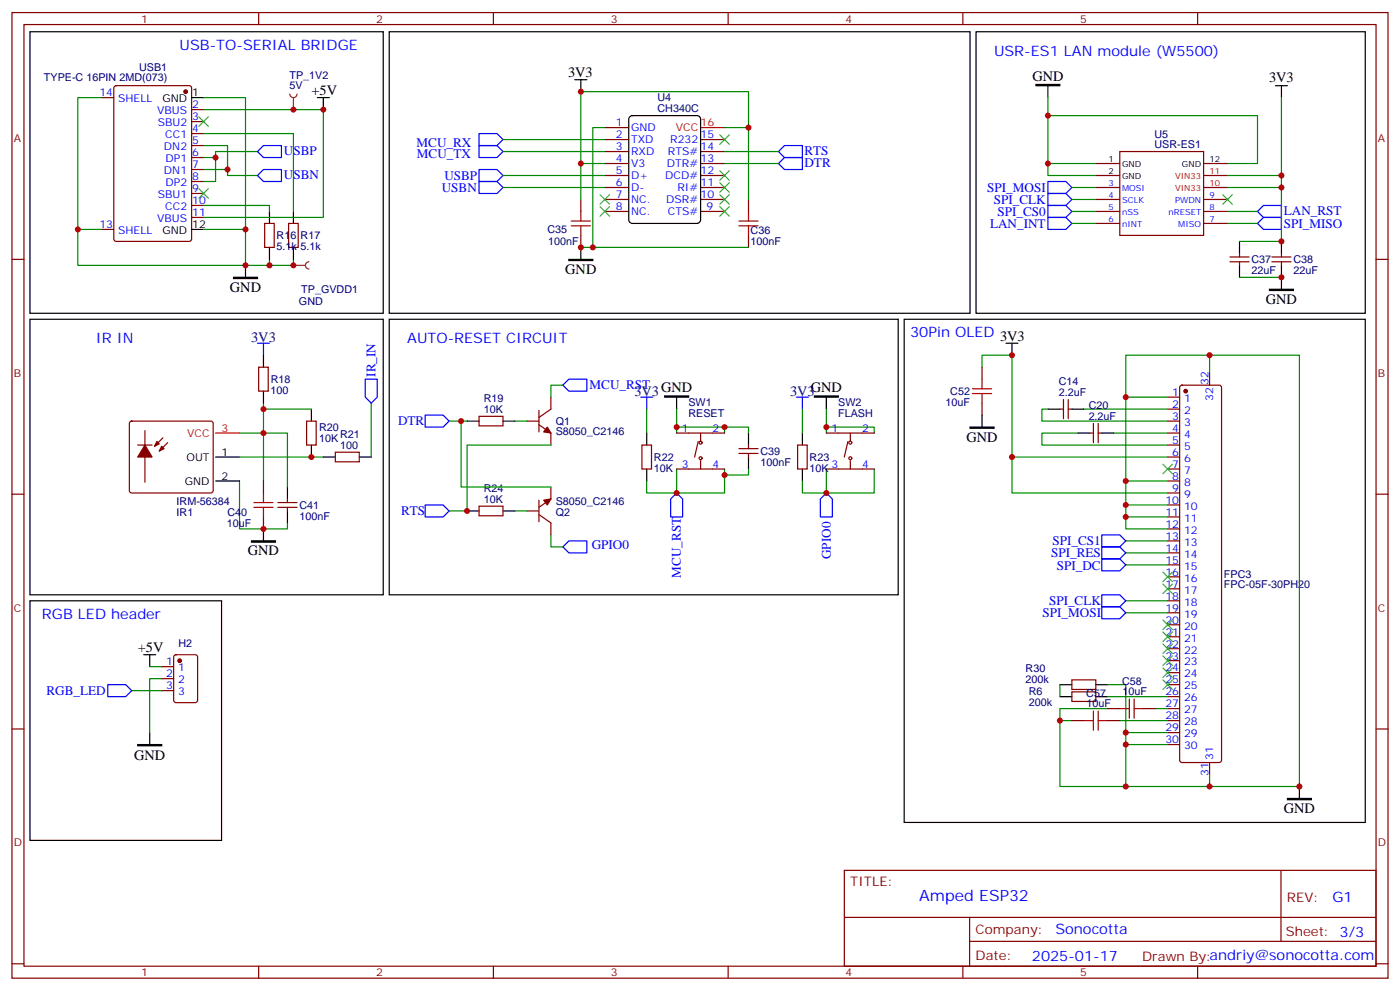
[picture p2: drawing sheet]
<svg xmlns="http://www.w3.org/2000/svg" width="412mm" height="292mm" viewBox="0 0 412 292" stroke-linecap="round" stroke-linejoin="round" font-family="sans-serif">
<g fill="none" stroke="#870000" stroke-width=".35">
<path d="M3.5 3.7h405.4v284.3h-405.4zM7.1 7.2h398.2v277.3h-398.2zM76.2 3.7v3.5M145.3 3.7v3.5M214.5 3.7v3.5M283.6 3.7v3.5M352.8 3.7v3.5M3.5 76.4h3.6M78 65.8h2.8v7h-2.8zM85 65.8h2.8v7h-2.8zM405.3 76.4h3.6M3.5 145.5h3.6"/>
<path d="M405.3 145.5h3.6M3.5 214.7h3.6M405.3 214.7h3.6M248.7 256.3h156.6v28.2h-156.6zM377.3 256.3v20.9M248.7 270.1h156.5M285.6 277.2h119.6M285.6 270.1v14.2M3.5 283.8h3.6M76.2 284.5v3.5M145.3 284.5v3.5M214.5 284.5v3.5"/>
<path d="M283.6 284.5v3.5M352.8 284.5v3.5M405.3 283.8h3.6"/>
</g>
<path d="M79.4 76.4v1.7h-7.1M86.4 76.4v1.7h-7M70.6 141.6v14.2h14.1v-1.8" fill="none" stroke="#008700" stroke-width=".35"/>
<path d="M79.4 62.3v3.5M79.4 72.8v3.6M86.4 62.3v3.5M86.4 72.8v3.6" fill="none" stroke="#000" stroke-width=".35"/>
<path d="M38.3 124.2l.5-.2h23.3l.5 .2 .2 .5v19.8l-.2 .5-.5 .2h-23.3l-.5-.3-.2-.4v-19.8z" fill="#fff" stroke="#870000" stroke-width=".35"/>
<g fill="none" stroke="#000" stroke-width=".35">
<path d="M8.8 9.3h104.1v83h-104.1zM114.7 9.3h171.1v83h-171.1zM287.5 9.3h114.7v83h-114.7zM56.4 28.8h3.6M169.3 23.5h3.6M171.1 23.5v3.5M185.4 34.5l.9-.5h19l.9 .5 .2 .6v29.6l-.5 .9-.6 .2h-19l-.9-.5-.2-.6v-29.6zM308.7 25.2v3.6M375.7 25.2h3.5M377.5 25.2v3.6M56.4 67.6h3.6M72.3 78.1v3.6"/>
<path d="M171.1 72.8v3.6M365.1 71.1v3.5M365.1 78.1v3.6M377.5 71.1v3.5M377.5 78.1v7.1M8.8 94h104.1v81.2h-104.1zM114.7 94h149.9v81.2h-149.9zM77.6 104.6v3.5M77.6 115.2v3.5M199.3 116.9v3.6M243.4 116.9v3.6M63.5 134.6h7.1"/>
<path d="M91.7 120.5v3.5M91.7 131.1v3.5M95.2 134.6h3.6M105.8 134.6h3.6M137.6 124h3.5M148.2 124h3.5M190.5 127.5v3.6M190.5 138.1v3.5M220.5 127.5v3.6M220.5 134.6v3.5M236.4 127.5v3.6M236.4 138.1v3.5"/>
<path d="M63.5 141.6h7.1M77.6 155.8v3.5M84.7 143.4v3.5M84.7 150.5v3.5M137.6 150.5h3.5M148.2 150.5h3.5"/>
</g>
<path d="M206.4 37.6h7M63.5 127.5h7.1" fill="none" stroke="#f00" stroke-width=".35"/>
<g fill="#870000" stroke="#870000" stroke-width=".35">
<path d="M42.7 131.1l2.1 3.5h-4.2z"/>
<path d="M47.6 131.4l.7 .7-1.4 .7z"/>
<path d="M46.2 130l.7 .7-1.4 .7z"/>
<path d="M161.2 125.8l1.1 1.7-2.1-.3z"/>
<path d="M160.2 147.3l2.1-.4-1.1 1.8z"/>
<circle cx="54.7" cy="27" r=".53"/>
</g>
<g fill="none" stroke="#870000" stroke-width=".35">
<path d="M30 28.8h3.5M33.7 25.4l.5-.2h21.5l.7 .5v44.7l-.4 .6-21.8 .1-.6-.5-.1-44.7zM56.4 32.3h3.6M56.4 35.8h3.6M56.4 39.3h3.6M178.2 37.6h7M56.4 42.9h3.6M56.4 46.4h3.6M56.4 49.9h3.6M56.4 53.4h3.6M56.4 57h3.6M171.1 58.7v3.6"/>
<path d="M178.2 41.1h7M178.2 44.6h7M178.2 48.2h7M178.2 51.7h7M178.2 55.2h7M178.2 58.7h7M206.4 41.1h7M206.4 44.6h7M206.4 48.2h7M206.4 51.7h7M206.4 55.2h7M206.4 58.7h7"/>
<path d="M220.5 58.7v3.6M322.8 48.2h7M322.8 51.7h7M322.8 55.2h7M322.8 58.7h7M329.8 44.6h24.7v24.7h-24.7zM354.5 48.2h7.1M354.5 51.7h7.1M354.5 55.2h7.1M354.5 58.7h7.1M30 67.6h3.5M56.4 60.5h3.6"/>
<path d="M56.4 64h3.6M171.1 69.3v3.5M178.2 62.3h7M206.4 62.3h7M220.5 69.3v3.5M322.8 62.3h7M322.8 65.8h7M354.5 62.3h7.1M354.5 65.8h7.1M362.3 77.1h5.6M362.3 75.7h5.6M365.1 74.6v1.1"/>
<path d="M365.1 77.1v1M374.6 77.1h5.7M374.6 75.7h5.7M377.5 74.6v1.1M377.5 77.1v1M76.2 108.1h2.8v7.1h-2.8zM162.3 116.9v3.6l-3.6 2.4M40.6 131.1h4.2M42.7 126.8v15.2M48 128.9l-2.5 2.5M49.4 130.4l-2.5 2.4M90.3 124h2.8v7.1h-2.8z"/>
<path d="M98.8 133.2h7v2.8h-7zM141.1 122.6h7.1v2.8h-7.1zM155.2 124h3.5M158.7 125.1l3.6 2.4v3.6M158.7 120.8v6.4M189.1 131.1h2.8v7h-2.8zM199.3 138.1h14.1M199.3 127.5h14.1M205.7 130l-1.1 4.6M206.4 127.5v2.5M206.4 135.6v2.5M217.7 133.5h5.6"/>
<path d="M217.7 132.1h5.6M220.5 131.1v1M220.5 133.5v1.1M234.9 131.1h2.9v7h-2.9zM243.4 138.1h14.1M243.4 127.5h14.1M249.8 130l-1.1 4.6M250.5 127.5v2.5M250.5 135.6v2.5M77.6 141.6v3.6M77.6 152.2v3.6M81.8 148h5.7"/>
<path d="M81.8 149.4h5.7M84.7 146.9v1.1M84.7 149.4v1.1M141.1 149h7.1v2.9h-7.1zM155.2 150.5h3.5M158.7 151.5l3.6 2.5v3.5M158.7 147.3v6.3M162.3 143.4v3.5l-3.6 2.5"/>
<circle cx="206.4" cy="130.4" r=".44"/>
<circle cx="206.4" cy="134.9" r=".44"/>
<circle cx="250.5" cy="134.9" r=".44"/>
<circle cx="250.5" cy="130.4" r=".44"/>
</g>
<path d="M305.2 24.9h7v.3h-7zM167.6 76.4h7v.3h-7zM68.8 81.7h7v.3h-7zM373.9 85.2h7.1v.3h-7.1zM195.8 116.6h7v.3h-7zM239.9 116.6h7v.3h-7zM74.1 159.3h7v.3h-7z" fill="#000" stroke="#000" stroke-width=".35"/>
<g fill="none" stroke="#008700" stroke-width=".35">
<path d="M30 28.8h-7.1v38.8h7.1M60 28.8h12.3v38.8M60 32.3h35.2v31.7h-35.2M60 39.3h26.4v23M178.2 37.6h-3.6v35.2M213.4 37.6h7.1v-10.6h-49.4v21.2h7.1M220.5 37.6v21.1M308.7 28.8v19.4h14.1M308.7 34h61.7v14.2h-8.8M377.5 28.8v22.9h-15.9M60 42.9h7v8.8h8.8M60 46.4h3.5"/>
<path d="M60 49.9h7M75.8 44.6h-12.3v8.8h-3.5M148.2 41.1h30M148.2 44.6h30M148.2 51.7h30M148.2 55.2h30M171.1 48.2v10.5M213.4 44.6h15.9M213.4 48.2h15.9M308.7 48.2v3.5h14.1M315.7 55.2h7.1M315.7 58.7h7.1"/>
<path d="M377.5 51.7v3.5h-15.9M377.5 55.2v15.9h-12.4M22.9 67.6v10.5h49.4v-10.5h-12.3M60 60.5h19.4v1.8M171.1 72.8h49.4M315.7 62.3h7.1M315.7 65.8h7.1M361.6 62.3h8.8M361.6 65.8h8.8M365.1 81.7h12.4M77.6 118.7v22.9M109.4 118.7v15.9"/>
<path d="M165.8 113.4h-3.5v3.5M70.6 127.5h14.1v15.9M70.6 134.6h24.6M77.6 120.5h14.1M132.3 124h5.3M135.8 124v19.4h26.5M151.7 124h3.5M162.3 131.1h-24.7v19.4h-5.3M190.5 120.5v7M199.3 125.8h14.1v1.7M199.3 138.1v7.1h14.1v-7.1M199.3 120.5v7"/>
<path d="M213.4 125.8h7.1v1.7M220.5 138.1v1.8h-7.1M236.4 120.5v7M243.4 125.8h14.1v1.7M243.4 138.1v7.1h14.1v-7.1M243.4 120.5v7M151.7 150.5h3.5M162.3 157.5v3.5h3.5M190.5 141.6v3.6h8.8M236.4 141.6v3.6h7"/>
</g>
<path d="M168.3 66.5h5.6M168.3 65.1h5.6M171.1 62.3v2.8M171.1 66.5v2.8M217.7 66.5h5.6M217.7 65.1h5.6M220.5 62.3v2.8M220.5 66.5v2.8M74.8 149.4h5.6M74.8 148h5.6M77.6 145.2v2.8M77.6 149.4v2.8" fill="none" stroke="#a10000" stroke-width=".35"/>
<g fill="none" stroke="#00f" stroke-width=".35">
<path d="M141.1 39.3h5.3l1.8 1.8-1.8 1.8h-5.3zM75.8 44.6l1.8-1.7h5.3v3.5h-5.3zM77.6 49.9h5.3v3.5h-5.3l-1.8-1.7zM141.1 49.9h5.3l1.8 1.8-1.8 1.7h-5.3zM141.1 53.4h5.3l1.8 1.8-1.8 1.8h-5.3zM141.1 42.9h5.3l1.8 1.7-1.8 1.8h-5.3zM229.3 48.2l1.8-1.8h5.3v3.5h-5.3zM229.3 44.6l1.8-1.7h5.3v3.5h-5.3zM308.7 53.4h5.3l1.7 1.8-1.7 1.8h-5.3zM308.7 57h5.3l1.7 1.7-1.7 1.8h-5.3zM308.7 60.5h5.3l1.7 1.8-1.7 1.7h-5.3zM308.7 64h5.3l1.7 1.8-1.7 1.8h-5.3z"/>
<path d="M370.4 65.8l1.8-1.8h5.3v3.6h-5.3zM370.4 62.3l1.8-1.8h5.3v3.5h-5.3zM75.8 101.1h3.6M77.6 101.1v3.5M107.6 111.7h3.5v5.2l-1.7 1.8-1.8-1.8zM165.8 113.4l1.8-1.7h5.3v3.5h-5.3zM188.7 116.9h3.6M190.5 116.9v3.6M234.6 116.9h3.5M236.4 116.9v3.6M125.2 122.2h5.3l1.8 1.8-1.8 1.8h-5.3zM125.2 148.7h5.3l1.8 1.8-1.8 1.7h-5.3z"/>
<path d="M199.3 145.2l1.8 1.7v5.3h-3.5v-5.3zM241.7 146.9l1.7-1.7 1.8 1.7v5.3h-3.5zM165.8 161l1.8-1.7h5.3v3.5h-5.3z"/>
</g>
<g fill="none" stroke="#3c3" stroke-width=".35">
<path d="M58.6 34.4l2.8 2.8M61.4 34.4l-2.8 2.8M212 39.7l2.8 2.8M214.8 39.7l-2.8 2.8M58.6 55.6l2.8 2.8M61.4 55.6l-2.8 2.8M176.7 57.3l2.9 2.8M179.6 57.3l-2.9 2.8M212 50.3l2.8 2.8M212 53.8l2.8 2.8M212 57.3l2.8 2.8M214.8 50.3l-2.8 2.8"/>
<path d="M214.8 53.8l-2.8 2.8M214.8 57.3l-2.8 2.8M360.2 57.3l2.8 2.8M363 57.3l-2.8 2.8M176.7 60.9l2.9 2.8M179.6 60.9l-2.9 2.8M212 60.9l2.8 2.8M214.8 60.9l-2.8 2.8"/>
</g>
<path d="M86.4 78.1h3.6M91 77.1a1.06 1.06 0 0 0-1 1 1.06 1.06 0 0 0 1 1.1" fill="none" stroke="#8c2424" stroke-width=".35"/>
<circle cx="86.4" cy="78.1" r=".18" fill="#8c2424"/>
<path d="M93.5 28.8h3.5M95.2 28.8v3.5M8.8 176.9h56.5v70.6h-56.5zM42.3 192.8h3.6M44.1 192.8v3.5M44.1 215.7v3.6" fill="none" stroke="#000" stroke-width=".35"/>
<path d="M47.6 196.3h3.6M47.6 199.8h3.6M51.4 193l.5-.2h5.6l.7 .4v13l-.5 .6-5.8 .1-.7-.5v-12.9zM47.6 203.4h3.6" fill="none" stroke="#870000" stroke-width=".35"/>
<circle cx="52.9" cy="194.6" r=".53" fill="#870000" stroke="#870000" stroke-width=".35"/>
<path d="M40.6 219.3h7v.3h-7z" fill="#000" stroke="#000" stroke-width=".35"/>
<path d="M44.1 196.3h3.5M47.6 199.8h-3.5v15.9M38.8 203.4h8.8" fill="none" stroke="#008700" stroke-width=".35"/>
<path d="M31.7 201.6h5.3l1.8 1.8-1.8 1.7h-5.3z" fill="none" stroke="#00f" stroke-width=".35"/>
<path d="M85.4 27.7a1.06 1.06 0 0 0 1 1.1 1.06 1.06 0 0 0 1.1-1.1M86.4 28.8v3.5" fill="none" stroke="#8c2424" stroke-width=".35"/>
<circle cx="86.4" cy="32.3" r=".18" fill="#8c2424"/>
<path d="M285.8 125.8h7v.3h-7zM379.2 235.1h7.1v.4h-7.1z" fill="#000" stroke="#000" stroke-width=".35"/>
<g fill="none" stroke="#000" stroke-width=".35">
<path d="M266.3 94h135.9v148.2h-135.9zM296.3 101.1h3.6M298.1 101.1v3.5M289.3 122.2v3.6M308.7 120.5h3.5M315.7 120.5h3.6M317.5 127.5h3.5M324.6 127.5h3.5M312.2 205.1h3.5M312.2 201.6h3.5M322.8 205.1h3.5M322.8 201.6h3.5"/>
<path d="M382.8 231.6v3.5"/>
</g>
<g fill="none" stroke="#870000" stroke-width=".35">
<path d="M289.3 108.1v3.6M289.3 118.7v3.5M313.3 117.7v5.6M314.7 117.7v5.6M344 116.9h3.5M347.7 113.6l.5-.2h10.9l.5 .2 .2 .5v109.7l-.2 .5-.5 .2h-10.9l-.5-.2-.2-.5v-109.7zM356.3 109.9v3.5M312.2 120.5h1.1M314.7 120.5h1M321 127.5h1.1M322.1 124.7v5.7M323.5 127.5h1.1"/>
<path d="M323.5 124.7v5.7M344 120.5h3.5M344 124h3.5M344 127.5h3.5M344 131.1h3.5M344 134.6h3.5M344 138.1h3.5M344 141.6h3.5M344 145.2h3.5M344 148.7h3.5M344 152.2h3.5M344 155.8h3.5"/>
<path d="M344 159.3h3.5M344 162.8h3.5M344 166.3h3.5M344 169.9h3.5M344 173.4h3.5M344 176.9h3.5M344 180.4h3.5M344 184h3.5M344 187.5h3.5M344 191h3.5M344 194.6h3.5M344 198.1h3.5"/>
<path d="M315.7 203.7h7.1v2.9h-7.1zM315.7 200.2h7.1v2.8h-7.1zM315.7 212.2h3.6M326.3 208.7h3.5M326.3 212.2h3.5M336.9 208.7h3.5M344 201.6h3.5M344 205.1h3.5M344 208.7h3.5M344 212.2h3.5M344 215.7h3.5M344 219.3h3.5"/>
<path d="M356.3 224.5v3.6"/>
</g>
<circle cx="349.2" cy="115.2" r=".53" fill="#870000" stroke="#870000" stroke-width=".35"/>
<g fill="none" stroke="#008700" stroke-width=".35">
<path d="M289.3 108.1v-3.5h8.8v30h45.9M331.6 116.9v24.7h12.4M356.3 104.6h26.5v127h-26.5v-3.5M356.3 109.9v-5.3h-24.7v12.3h12.4M298.1 134.6v10.6h45.9M308.7 120.5h-1.8v3.5h37.1M317.5 127.5h-10.6v3.6h37.1M319.3 120.5h24.7M328.1 127.5h15.9M331.6 141.6v7.1h12.4M331.6 148.7v3.5h12.4M331.6 152.2v3.6h12.4"/>
<path d="M331.6 159.3h12.4M331.6 162.8h12.4M331.6 166.3h12.4M331.6 176.9h12.4M331.6 180.4h12.4M312.2 201.6v3.5M315.7 212.2h-3.5v19.4h19.4M326.3 208.7h-14.1v3.5M326.3 201.6h5.3v14.1M326.3 205.1h17.7M329.8 212.2h14.2M340.4 208.7h3.6"/>
<path d="M344 219.3h-12.4v12.3h24.7M344 215.7h-12.4v3.6"/>
</g>
<g fill="none" stroke="#3c3" stroke-width=".35">
<path d="M342.5 136.7l2.9 2.8M345.4 136.7l-2.9 2.8M342.5 168.5l2.9 2.8M342.5 172l2.9 2.8M345.4 168.5l-2.9 2.8M345.4 172l-2.9 2.8M342.5 182.6l2.9 2.8M342.5 186.1l2.9 2.8M342.5 196.7l2.9 2.8M342.5 193.1l2.9 2.9M342.5 189.6l2.9 2.8M345.4 182.6l-2.9 2.8"/>
<path d="M345.4 186.1l-2.9 2.8M345.4 196.7l-2.9 2.8M345.4 193.1l-2.9 2.9M345.4 189.6l-2.9 2.8M342.5 200.2l2.9 2.8M345.4 200.2l-2.9 2.8"/>
</g>
<path d="M286.5 115.9h5.6M286.5 114.5h5.6M289.3 111.7v2.8M289.3 115.9v2.8M319.3 212.2h2.8M322.1 209.4v5.6M323.5 212.2h2.8M323.5 209.4v5.6M329.8 208.7h2.9M332.7 205.8v5.7M334.1 208.7h2.8M334.1 205.8v5.7" fill="none" stroke="#a10000" stroke-width=".35"/>
<path d="M324.6 157.5h5.2l1.8 1.8-1.8 1.7h-5.2zM324.6 161h5.2l1.8 1.8-1.8 1.8h-5.2zM324.6 164.6h5.2l1.8 1.7-1.8 1.8h-5.2zM324.6 175.2h5.2l1.8 1.7-1.8 1.8h-5.2zM324.6 178.7h5.2l1.8 1.7-1.8 1.8h-5.2z" fill="none" stroke="#00f" stroke-width=".35"/>
<g fill="#c00">
<circle cx="79.4" cy="78.1" r=".88"/>
<circle cx="77.6" cy="155.8" r=".88"/>
<circle cx="77.6" cy="127.5" r=".88"/>
<circle cx="91.7" cy="134.6" r=".88"/>
<circle cx="77.6" cy="120.5" r=".88"/>
<circle cx="22.9" cy="67.6" r=".88"/>
<circle cx="72.3" cy="78.1" r=".88"/>
<circle cx="72.3" cy="67.6" r=".88"/>
<circle cx="63.5" cy="46.4" r=".88"/>
<circle cx="67" cy="49.9" r=".88"/>
<circle cx="243.4" cy="145.2" r=".88"/>
<circle cx="199.3" cy="145.2" r=".88"/>
<circle cx="137.6" cy="150.5" r=".88"/>
<circle cx="135.8" cy="124" r=".88"/>
<circle cx="243.4" cy="125.8" r=".88"/>
<circle cx="199.3" cy="125.8" r=".88"/>
<circle cx="213.4" cy="125.8" r=".88"/>
<circle cx="213.4" cy="139.9" r=".88"/>
<circle cx="171.1" cy="48.2" r=".88"/>
<circle cx="171.1" cy="72.8" r=".88"/>
<circle cx="220.5" cy="37.6" r=".88"/>
<circle cx="174.6" cy="72.8" r=".88"/>
<circle cx="171.1" cy="27" r=".88"/>
<circle cx="308.7" cy="48.2" r=".88"/>
<circle cx="308.7" cy="34" r=".88"/>
<circle cx="377.5" cy="51.7" r=".88"/>
<circle cx="377.5" cy="55.2" r=".88"/>
<circle cx="377.5" cy="71.1" r=".88"/>
<circle cx="377.5" cy="81.7" r=".88"/>
<circle cx="86.4" cy="78.1" r=".88"/>
<circle cx="95.3" cy="32.3" r=".88"/>
<circle cx="86.4" cy="32.3" r=".88"/>
<circle cx="298.1" cy="104.6" r=".88"/>
<circle cx="356.3" cy="104.6" r=".88"/>
<circle cx="382.8" cy="231.6" r=".88"/>
<circle cx="356.3" cy="231.6" r=".88"/>
<circle cx="298.1" cy="134.6" r=".88"/>
<circle cx="331.6" cy="116.9" r=".88"/>
<circle cx="331.6" cy="141.6" r=".88"/>
<circle cx="331.6" cy="148.7" r=".88"/>
<circle cx="331.6" cy="152.2" r=".88"/>
<circle cx="331.6" cy="219.3" r=".88"/>
<circle cx="331.6" cy="231.6" r=".88"/>
<circle cx="312.2" cy="212.2" r=".88"/>
<circle cx="331.6" cy="215.7" r=".88"/>
</g>
<text font-size="4.6" fill="#00f" x="270.8" y="265.3">Amped ESP32</text>
<g font-size="4.2" fill="#00f">
<text x="52.9" y="14.6">USB-TO-SERIAL BRIDGE</text>
<text x="292.8" y="16.4">USR-ES1 LAN module (W5500)</text>
<text x="28.2" y="101.1">IR IN</text>
<text x="119.9" y="101.1">AUTO-RESET CIRCUIT</text>
<text x="268.1" y="99.3">30Pin OLED</text>
<text x="12.3" y="182.2">RGB LED header</text>
<text x="392.5" y="265.6">G1</text>
<text x="310.9" y="275.1">Sonocotta</text>
<text x="304" y="282.9">2025-01-17</text>
</g>
<g font-size="4.2">
<text x="167.3" y="22.8">3V3</text>
<text x="304.1" y="23.8">GND</text>
<text x="91.7" y="28">+5V</text>
<text x="373.8" y="24.1">3V3</text>
<text x="166.5" y="80.7">GND</text>
<text x="67.7" y="86">GND</text>
<text x="372.9" y="89.5">GND</text>
<text x="294.6" y="100.4">3V3</text>
<text x="194.7" y="115.5">GND</text>
<text x="238.8" y="115.5">GND</text>
<text x="284.7" y="130.1">GND</text>
<text x="73" y="163.5">GND</text>
<text x="40.6" y="192.1">+5V</text>
<text x="39.5" y="223.7">GND</text>
<text x="378.2" y="239.4">GND</text>
</g>
<g font-size="4.2" fill="#000080">
<text x="74" y="100.7">3V3</text>
<text x="186.9" y="116.7">3V3</text>
<text x="232.7" y="116.7">3V3</text>
</g>
<g font-size="3.9" fill="#00f">
<text x="83.6" y="45.8">USBP</text>
<text x="122.7" y="43.2">MCU_RX</text>
<text x="122.8" y="46.6">MCU_TX</text>
<text x="237" y="45.7">RTS</text>
<text x="83.6" y="52.8">USBN</text>
<text x="130.9" y="53.1">USBP</text>
<text x="237" y="49.3">DTR</text>
<text x="130.1" y="56.5">USBN</text>
<text x="290.8" y="56.5">SPI_MOSI</text>
<text x="292.8" y="60">SPI_CLK</text>
<text x="293.8" y="63.5">SPI_CS0</text>
<text x="378.2" y="63.5">LAN_RST</text>
<text x="291.6" y="67.1">LAN_INT</text>
<text x="378.2" y="67">SPI_MISO</text>
<text x="110.6" y="110.9" transform="rotate(-90 110.6 110.9)">IR_IN</text>
<text x="173.7" y="114.5">MCU_RST</text>
<text x="117.3" y="125.2">DTR</text>
<text x="118.2" y="151.7">RTS</text>
<text x="174.3" y="161.7">GPIO0</text>
<text x="310" y="160.5">SPI_CS1</text>
<text x="244.7" y="164.6" transform="rotate(-90 244.7 164.6)">GPIO0</text>
<text x="309.6" y="164">SPI_RES</text>
<text x="311.3" y="167.7">SPI_DC</text>
<text x="200.6" y="170.2" transform="rotate(-90 200.6 170.2)">MCU_RST</text>
<text x="309" y="178.2">SPI_CLK</text>
<text x="307.1" y="181.8">SPI_MOSI</text>
<text x="13.7" y="204.6">RGB_LED</text>
</g>
<g font-size="3.9" fill="#800">
<text x="250.5" y="260.9">TITLE:</text>
<text x="379.1" y="265.6">REV:</text>
<text x="287.4" y="275.1">Company:</text>
<text x="378.7" y="275.7">Sheet: 3/3</text>
<text x="287.4" y="282.8">Date:</text>
<text x="336.4" y="282.8">Drawn By:andriy@sonocotta.com</text>
</g>
<g font-size="3.2" fill="#800">
<text x="41.6" y="6.7">1</text>
<text x="110.8" y="6.7">2</text>
<text x="179.9" y="6.7">3</text>
<text x="249.1" y="6.7">4</text>
<text x="318.2" y="6.7">5</text>
<text x="4.1" y="41.8">A</text>
<text x="405.9" y="41.8">A</text>
<text x="4.1" y="110.9">B</text>
<text x="405.9" y="110.9">B</text>
<text x="4.1" y="180.1">C</text>
<text x="405.9" y="180.1">C</text>
<text x="4.1" y="249.2">D</text>
<text x="405.9" y="249.2">D</text>
<text x="41.6" y="287.5">1</text>
<text x="110.8" y="287.5">2</text>
<text x="179.9" y="287.5">3</text>
<text x="249.1" y="287.5">4</text>
<text x="318.2" y="287.5">5</text>
</g>
<g font-size="3.2" fill="#000080">
<text x="12.9" y="24">TYPE-C 16PIN 2MD(073)</text>
<text x="41" y="20.8">USB1</text>
<text x="85.3" y="23.1">TP_1V2</text>
<text x="85.3" y="26.3">5V</text>
<text x="193.7" y="29.7">U4</text>
<text x="193.7" y="33">CH340C</text>
<text x="340.1" y="40.6">U5</text>
<text x="340.1" y="43.6">USR-ES1</text>
<text x="81.5" y="70.5">R16</text>
<text x="88.5" y="70.5">R17</text>
<text x="161.2" y="68.7">C35</text>
<text x="221.1" y="69">C36</text>
<text x="81.5" y="73.7">5.1k 5.1k</text>
<text x="161.5" y="72.2">100nF</text>
<text x="221.1" y="72.3">100nF</text>
<text x="368.7" y="77.5">C37</text>
<text x="381" y="77.5">C38</text>
<text x="368.7" y="80.7">22uF</text>
<text x="381" y="80.7">22uF</text>
<text x="88.1" y="89.8">GND</text>
<text x="88.8" y="86.3">TP_GVDD1</text>
<text x="79.7" y="112.7">R18</text>
<text x="311.9" y="113.4">C14</text>
<text x="79.7" y="115.9">100</text>
<text x="142.5" y="118.5">R19</text>
<text x="202.8" y="119.5">SW1</text>
<text x="246.9" y="119.5">SW2</text>
<text x="278.5" y="119.5">10uF</text>
<text x="279.9" y="116.3">C52</text>
<text x="311.9" y="116.6">2.2uF</text>
<text x="142.5" y="121.5">10K</text>
<text x="163.7" y="125.1">Q1</text>
<text x="202.8" y="122.9">RESET</text>
<text x="246.9" y="122.9">FLASH</text>
<text x="320.7" y="123.6">2.2uF</text>
<text x="320.7" y="120.5">C20</text>
<text x="94" y="130.1">10K</text>
<text x="94" y="126.9">R20</text>
<text x="100.2" y="128.9">R21</text>
<text x="163.7" y="128.2">S8050_C2146</text>
<text x="100.2" y="132.1">100</text>
<text x="192.6" y="135.7">R22</text>
<text x="224" y="137.2">100nF</text>
<text x="224" y="134">C39</text>
<text x="238.5" y="135.7">R23</text>
<text x="192.6" y="138.9">10K</text>
<text x="238.5" y="138.9">10K</text>
<text x="52" y="148.7">IRM-56384</text>
<text x="88.2" y="149.8">C41</text>
<text x="142.5" y="148">10K</text>
<text x="142.5" y="144.9">R24</text>
<text x="163.7" y="148.7">S8050_C2146</text>
<text x="52" y="151.9">IR1</text>
<text x="66.8" y="155.2">10uF</text>
<text x="67" y="151.9">C40</text>
<text x="88.2" y="153.1">100nF</text>
<text x="163.7" y="151.9">Q2</text>
<text x="360.5" y="173.1">FPC-05F-30PH20</text>
<text x="360.5" y="170.2">FPC3</text>
<text x="52.6" y="190.4">H2</text>
<text x="302.1" y="197.8">R30</text>
<text x="302.1" y="201">200k</text>
<text x="330.6" y="201.6">C58</text>
<text x="303.1" y="207.8">200k</text>
<text x="303.1" y="204.6">R6</text>
<text x="320" y="205.1">C57</text>
<text x="320" y="208.3">10uF</text>
<text x="330.6" y="204.8">10uF</text>
</g>
<g font-size="3.2" fill="#00f">
<text x="29.3" y="28.4">14</text>
<text x="34.8" y="30.2">SHELL</text>
<text x="46.3" y="33.7">VBUS</text>
<text x="56.6" y="31.9">2</text>
<text x="56.6" y="35.5">3</text>
<text x="46.5" y="37.2">SBU2</text>
<text x="48.7" y="40.7">CC1</text>
<text x="56.6" y="39">4</text>
<text x="181.4" y="40.7">2</text>
<text x="181.4" y="37.2">1</text>
<text x="185.9" y="38.6">GND</text>
<text x="206.4" y="40.7">15</text>
<text x="48.3" y="44.3">DN2</text>
<text x="48.8" y="47.8">DP1</text>
<text x="56.6" y="42.5">5</text>
<text x="56.6" y="46">6</text>
<text x="181.4" y="47.8">4</text>
<text x="181.4" y="44.3">3</text>
<text x="185.9" y="45.7">RXD</text>
<text x="185.9" y="42.2">TXD</text>
<text x="196.7" y="45.7">RTS#</text>
<text x="197.4" y="42.2">R232</text>
<text x="206.4" y="44.3">14</text>
<text x="206.4" y="47.8">13</text>
<text x="48.3" y="51.3">DN1</text>
<text x="56.6" y="49.6">7</text>
<text x="56.6" y="53.1">8</text>
<text x="181.4" y="51.3">5</text>
<text x="185.9" y="52.7">D+</text>
<text x="185.9" y="49.2">V3</text>
<text x="196" y="52.7">DCD#</text>
<text x="196.5" y="49.2">DTR#</text>
<text x="206.4" y="51.3">12</text>
<text x="46.5" y="58.4">SBU1</text>
<text x="48.8" y="54.9">DP2</text>
<text x="56.6" y="56.6">9</text>
<text x="181.4" y="58.4">7</text>
<text x="181.4" y="54.9">6</text>
<text x="185.9" y="59.8">NC.</text>
<text x="185.9" y="56.3">D-</text>
<text x="196.3" y="59.8">DSR#</text>
<text x="199.5" y="56.3">RI#</text>
<text x="206.4" y="54.9">11</text>
<text x="206.4" y="58.4">10</text>
<text x="46.3" y="65.4">VBUS</text>
<text x="48.7" y="61.9">CC2</text>
<text x="56.6" y="60.1">10</text>
<text x="56.6" y="63.7">11</text>
<text x="181.4" y="61.9">8</text>
<text x="185.9" y="63.3">NC.</text>
<text x="196.7" y="63.3">CTS#</text>
<text x="208.1" y="61.9">9</text>
<text x="29.3" y="67.2">13</text>
<text x="34.8" y="69">SHELL</text>
<text x="356" y="113.4" transform="rotate(-90 356 113.4)">32</text>
<text x="345.3" y="116.6">1</text>
<text x="348.8" y="118.4">1</text>
<text x="357.4" y="118.2" transform="rotate(-90 357.4 118.2)">32</text>
<text x="345.3" y="120.1">2</text>
<text x="345.3" y="123.6">3</text>
<text x="348.8" y="121.9">2</text>
<text x="348.8" y="125.4">3</text>
<text x="200.8" y="127.2">1</text>
<text x="209.9" y="127.2">2</text>
<text x="244.9" y="127.2">1</text>
<text x="254" y="127.2">2</text>
<text x="345.3" y="127.2">4</text>
<text x="345.3" y="130.7">5</text>
<text x="348.8" y="128.9">4</text>
<text x="200.8" y="137.8">3</text>
<text x="209.9" y="137.8">4</text>
<text x="244.9" y="137.8">3</text>
<text x="254" y="137.8">4</text>
<text x="345.3" y="134.2">6</text>
<text x="345.3" y="137.8">7</text>
<text x="348.8" y="132.5">5</text>
<text x="348.8" y="136">6</text>
<text x="345.3" y="141.3">8</text>
<text x="348.8" y="139.5">7</text>
<text x="348.8" y="143.1">8</text>
<text x="343.3" y="148.3">10</text>
<text x="345.3" y="144.8">9</text>
<text x="348.8" y="146.6">9</text>
<text x="343.3" y="151.9">11</text>
<text x="343.3" y="155.4">12</text>
<text x="348.8" y="150.1">10</text>
<text x="348.8" y="153.6">11</text>
<text x="343.3" y="158.9">13</text>
<text x="348.8" y="157.2">12</text>
<text x="348.8" y="160.7">13</text>
<text x="343.3" y="162.5">14</text>
<text x="343.3" y="166">15</text>
<text x="348.8" y="164.2">14</text>
<text x="348.8" y="167.7">15</text>
<text x="343.3" y="169.5">16</text>
<text x="343.3" y="173">17</text>
<text x="348.8" y="171.3">16</text>
<text x="343.3" y="176.6">18</text>
<text x="348.8" y="174.8">17</text>
<text x="348.8" y="178.3">18</text>
<text x="343.3" y="180.1">19</text>
<text x="343.3" y="183.6">20</text>
<text x="348.8" y="181.9">19</text>
<text x="348.8" y="185.4">20</text>
<text x="343.3" y="187.1">21</text>
<text x="343.3" y="190.7">22</text>
<text x="348.8" y="188.9">21</text>
<text x="49" y="196">1</text>
<text x="52.5" y="197.7">1</text>
<text x="343.3" y="194.2">23</text>
<text x="343.3" y="197.7">24</text>
<text x="348.8" y="192.4">22</text>
<text x="348.8" y="196">23</text>
<text x="49" y="199.5">2</text>
<text x="49" y="203">3</text>
<text x="52.5" y="201.3">2</text>
<text x="343.3" y="201.3">25</text>
<text x="348.8" y="199.5">24</text>
<text x="348.8" y="203">25</text>
<text x="52.5" y="204.8">3</text>
<text x="343.3" y="204.8">26</text>
<text x="343.3" y="208.3">27</text>
<text x="348.8" y="206.6">26</text>
<text x="343.3" y="211.8">28</text>
<text x="343.3" y="215.4">29</text>
<text x="348.8" y="210.1">27</text>
<text x="348.8" y="213.6">28</text>
<text x="343.3" y="218.9">30</text>
<text x="348.8" y="217.1">29</text>
<text x="348.8" y="220.7">30</text>
<text x="357.4" y="223.8" transform="rotate(-90 357.4 223.8)">31</text>
<text x="356" y="228.6" transform="rotate(-90 356 228.6)">31</text>
</g>
<g font-size="3.2">
<text x="56.6" y="28.4">1</text>
<text x="47.9" y="30.2">GND</text>
<text x="47.9" y="69">GND</text>
<text x="56.6" y="67.2">12</text>
<text x="55" y="135.6">OUT</text>
<text x="65.3" y="134.2">1</text>
<text x="54.5" y="142.7">GND</text>
<text x="65.3" y="141.3">2</text>
</g>
<g font-size="3.2" fill="#f00">
<text x="199.1" y="38.6">VCC</text>
<text x="206.4" y="37.2">16</text>
<text x="55.1" y="128.6">VCC</text>
<text x="65.3" y="127.2">3</text>
</g>
<g font-size="2.5">
<text x="326.5" y="47.8">1</text>
<text x="356.3" y="47.8">12</text>
<text x="326.5" y="51.3">2</text>
<text x="330.6" y="49.2">GND</text>
<text x="330.6" y="52.7">GND</text>
<text x="348.2" y="49.2">GND</text>
</g>
<g font-size="2.5" fill="#f00">
<text x="346.1" y="52.7">VIN33</text>
<text x="356.3" y="51.3">11</text>
<text x="346.1" y="56.3">VIN33</text>
<text x="356.3" y="54.9">10</text>
</g>
<g font-size="2.5" fill="#00f">
<text x="326.5" y="54.9">3</text>
<text x="326.5" y="58.4">4</text>
<text x="330.6" y="56.3">MOSI</text>
<text x="330.6" y="59.8">SCLK</text>
<text x="346.2" y="59.8">PWDN</text>
<text x="356.3" y="58.4">9</text>
<text x="326.5" y="61.9">5</text>
<text x="326.5" y="65.4">6</text>
<text x="330.6" y="63.3">nSS</text>
<text x="344.2" y="63.3">nRESET</text>
<text x="356.3" y="65.4">7</text>
<text x="356.3" y="61.9">8</text>
<text x="330.6" y="66.9">nINT</text>
<text x="347.1" y="66.9">MISO</text>
</g>
</svg>
